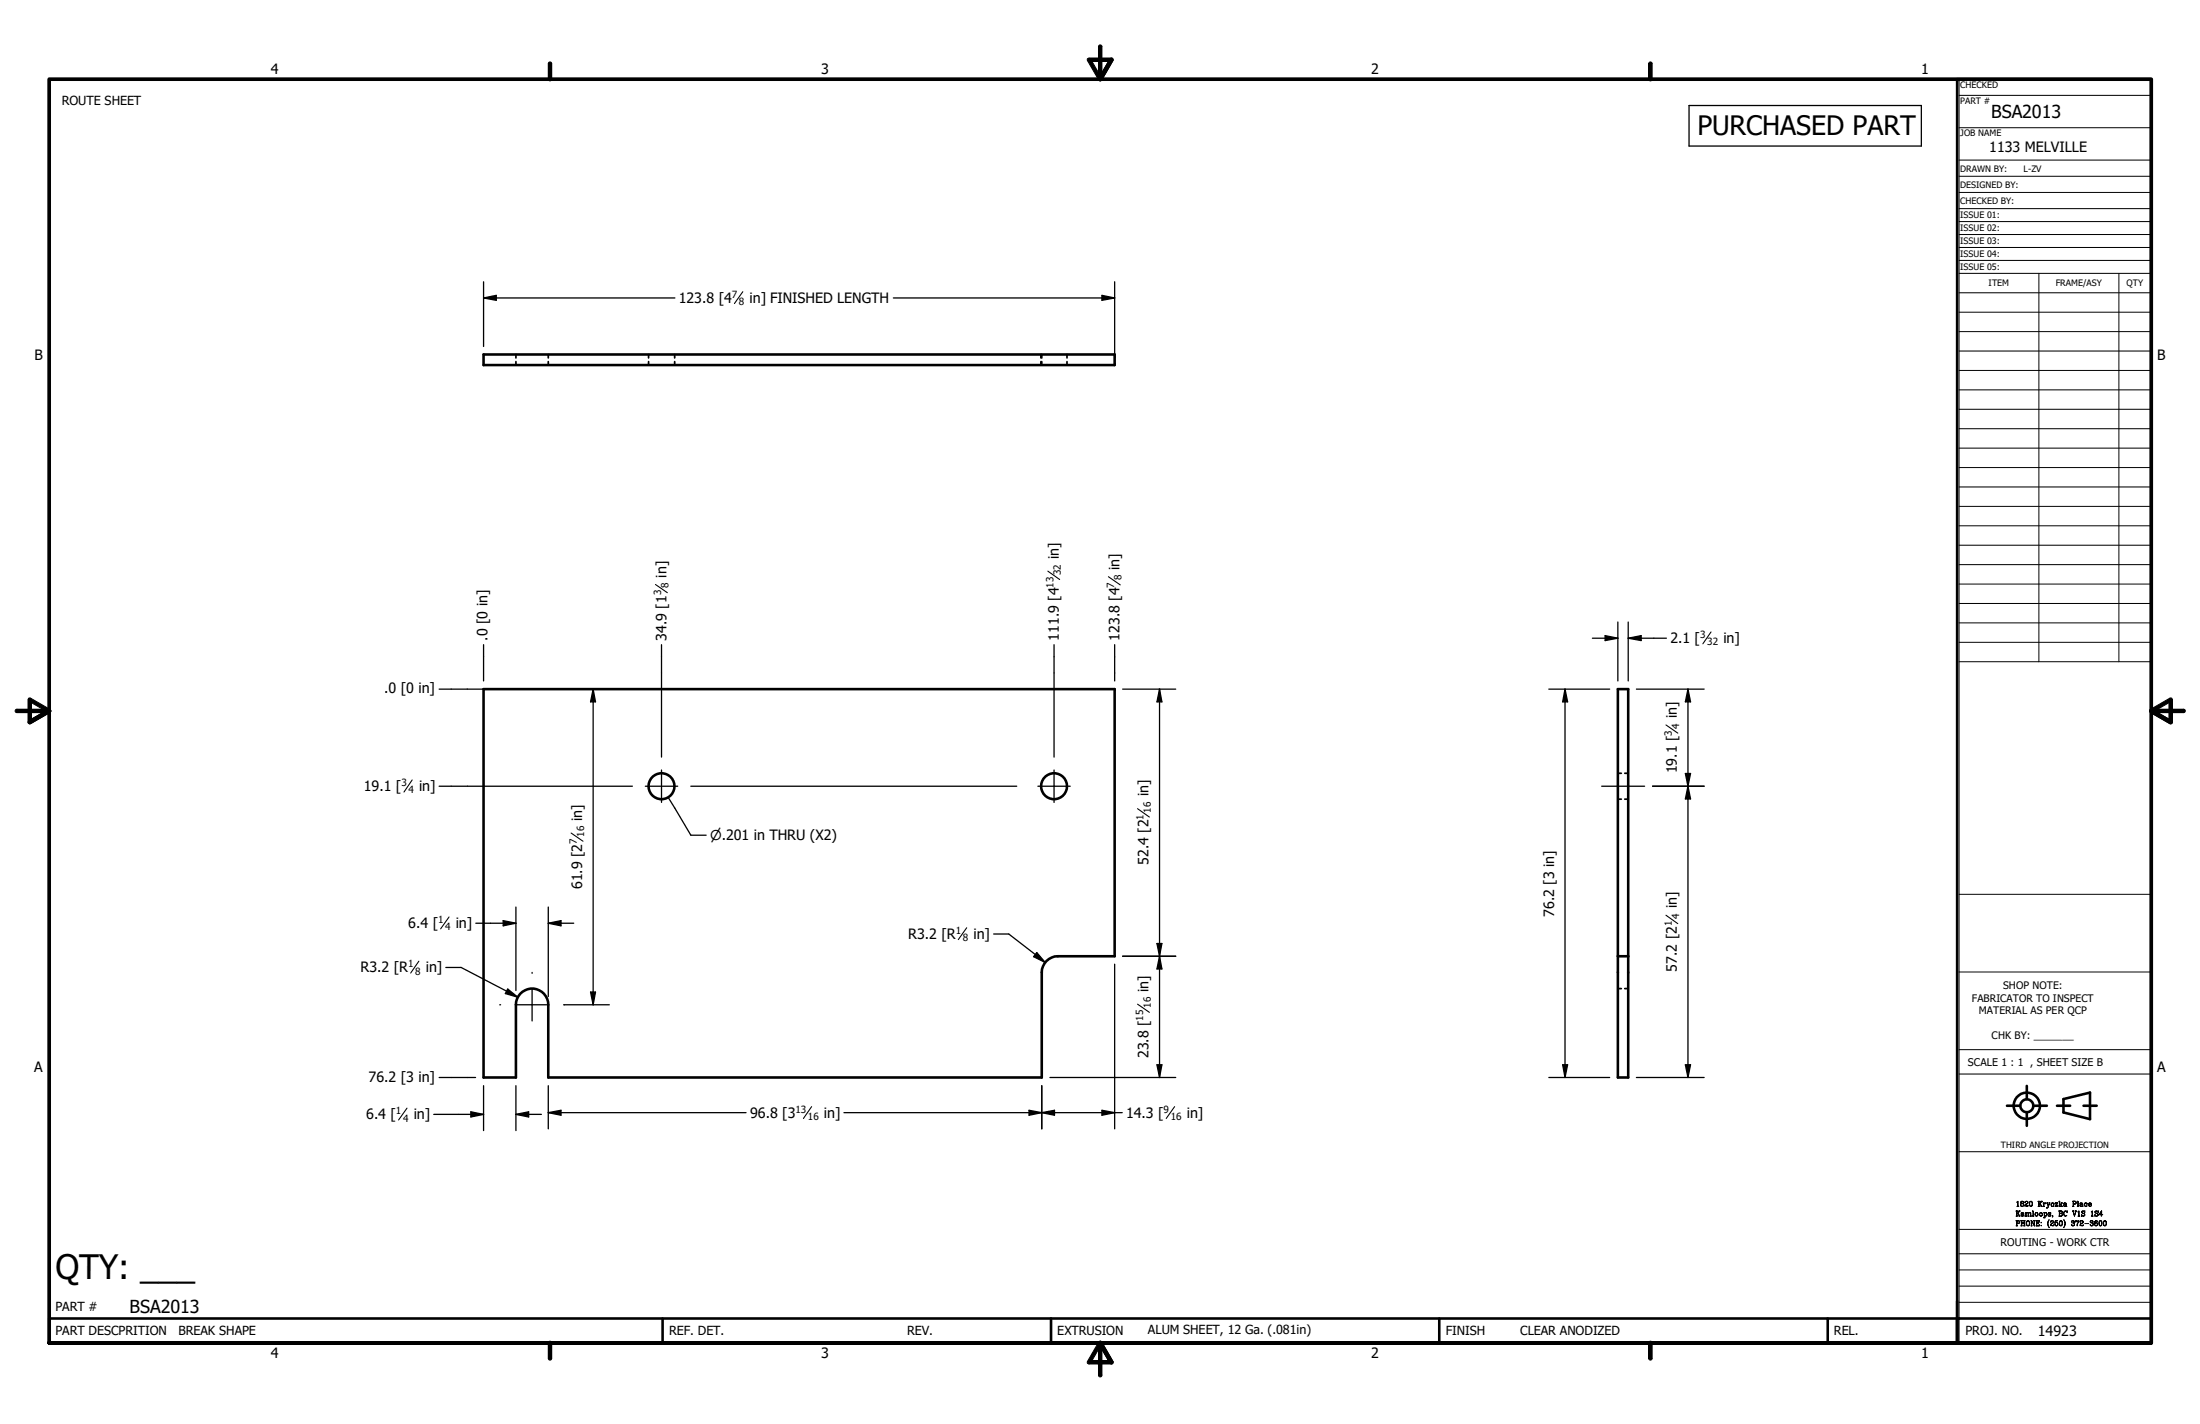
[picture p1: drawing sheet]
<svg xmlns="http://www.w3.org/2000/svg" width="432mm" height="279mm" viewBox="0 0 432 279" stroke-linecap="round" stroke-linejoin="round" font-family="sans-serif">
<g fill="none" stroke="#000" stroke-width=".51">
<path d="M94.9 69.6h123.9v2h-123.9zM94.9 135.2h123.9v52.4h-11.2a3.2 3.2 0 0 0-3.1 3.2v20.6h-96.9v-14.3a3.2 3.2 0 0 0-3.2-3.1 3.2 3.2 0 0 0-3.1 3.1v14.3h-6.4zM317.5 135.2h2.1v76.2h-2.1zM317.5 187.6h2.1M393.9 217h2.6M397.8 213.1v2.5M397.8 218.3v2.6M399.1 217h2.6M403.7 217h2.6M405 215.6l5.2-1.2v5.2l-5.2-1.3zM408.9 217h2.6M130 258.7v4.8"/>
<path d="M206.3 258.7v4.8M282.5 258.7v4.8M358.7 258.7v4.8M422.2 258.7h-412.5v4.8h412.5v-248h-38.1v248"/>
<circle cx="129.8" cy="154.3" r="2.54"/>
<circle cx="206.9" cy="154.3" r="2.54"/>
<circle cx="397.8" cy="217" r="1.27"/>
<circle cx="397.8" cy="216.9" r="2.58"/>
</g>
<g fill="none" stroke="#000" stroke-width=".34">
<path d="M101.3 69.6v.6M101.3 71v.6M107.6 69.6v.6M107.6 71v.6M127.3 69.6v.6M127.3 71v.6M132.4 69.6v.6M132.4 71v.6M204.3 69.6v.6M204.3 71v.6M204.5 69.6v.6M204.5 71v.6"/>
<path d="M209.4 69.6v.6M209.4 71v.6M317.5 151.7h.7M317.5 156.8h.7M318.9 151.7h.7M318.9 156.8h.7M317.5 194h.7M318.9 194h.7"/>
</g>
<path d="M9.7 263.5v-248h412.5v248h-412.5h412.5" fill="none" stroke="#000" stroke-width=".72"/>
<g fill="#000">
<path d="M94.9 58.5l2.5-.5zM94.9 58.5l2.5-.5v.9zM216.3 58.9l2.5-.4zM216.3 58l2.5 .5-2.5 .4zM116.4 135.2l.5 2.5zM116.4 135.2l.5 2.5h-1zM227.6 135.2l.4 2.5zM227.6 135.2l.4 2.5h-.9zM307.2 135.2l.5 2.5zM307.2 135.2l.5 2.5h-1zM315 125.7l2.5-.5zM315 124.7l2.5 .5-2.5 .5z"/>
<path d="M319.6 125.2l2.5-.5zM319.6 125.2l2.5-.5v1zM331.3 135.2l.5 2.5zM331.3 135.2l.5 2.5h-1zM330.8 151.8l.5 2.5zM330.8 151.8h1l-.5 2.5zM331.3 154.3l.5 2.5zM331.3 154.3l.5 2.5h-1zM98.8 181.7l2.5-.6zM98.8 180.6l2.5 .5-2.5 .6zM99.2 194.9l2.4 .8zM99.7 194.1l1.9 1.6-2.4-.8z"/>
<path d="M107.6 181.1l2.5-.5zM107.6 181.1l2.5-.5v1.1zM115.9 194.6l.5 2.5zM115.9 194.6h1l-.5 2.5zM202.9 187.7l2.2 1.1zM203.5 186.9l1.6 1.9-2.2-1.1zM227.1 185.1l.5 2.5zM227.1 185.1h.9l-.4 2.5zM227.6 187.6l.4 2.5zM227.6 187.6l.4 2.5h-.9zM92.4 219.2l2.5-.5zM92.4 218.1l2.5 .6-2.5 .5z"/>
<path d="M101.3 218.7l2.5-.6zM101.3 218.7l2.5-.6v1.1zM107.6 218.3l2.5-.5zM107.6 218.3l2.5-.5v1zM202 218.8l2.5-.5zM202 217.8l2.5 .5-2.5 .5zM204.5 218.3l2.5-.5zM204.5 218.3l2.5-.5v1zM216.3 218.8l2.5-.5zM216.3 217.8l2.5 .5-2.5 .5zM227.1 208.9l.5 2.5zM227.1 208.9h.9l-.4 2.5z"/>
<path d="M306.7 208.9l.5 2.5zM306.7 208.9h1l-.5 2.5zM330.8 208.9l.5 2.5zM330.8 208.9h1l-.5 2.5zM409.2 240.1h.8z"/>
<path d="M107.6 15.5h.7a.34 .34 0 0 1-.4 .4 .34 .34 0 0 1-.3-.4z" fill-rule="evenodd"/>
<path d="M107.7 12.3a.34 .34 0 0 1 .3-.1 .34 .34 0 0 1 .3 .3h-.7z" fill-rule="evenodd"/>
<path d="M107.6 12.5h.7v3h-.7z" fill-rule="evenodd"/>
<path d="M213.4 11.5l.3-.1v.3l-.3 .2z" fill-rule="evenodd"/>
<path d="M213.7 11.4h4.4v.7h-4.4z" fill-rule="evenodd"/>
<path d="M215.6 9.1h.7v6.4h-.7z" fill-rule="evenodd"/>
<path d="M213.4 11.9l.6-.3 2.2 3.8-.6 .3z" fill-rule="evenodd"/>
<path d="M217.8 11.6l.6 .3-2.2 3.8-.6-.3z" fill-rule="evenodd"/>
<path d="M215.6 9a.34 .34 0 0 1 .4-.2 .34 .34 0 0 1 .3 .3h-.7z" fill-rule="evenodd"/>
<path d="M215.6 15.7l.7-.2a.35 .35 0 0 1-.3 .3 .35 .35 0 0 1-.4-.1z" fill-rule="evenodd"/>
<path d="M215.6 15.4l.6 .3a.34 .34 0 0 1-.4 .1 .34 .34 0 0 1-.2-.4z" fill-rule="evenodd"/>
<path d="M218.1 11.4l.3 .1v.4l-.3-.2z" fill-rule="evenodd"/>
<path d="M217.8 11.6a.34 .34 0 0 1 .5-.2 .34 .34 0 0 1 .1 .5z" fill-rule="evenodd"/>
<path d="M217.8 11.6l.6 .3-2.2 3.8-.6-.3z" fill-rule="evenodd"/>
<path d="M323.6 15.5h.7a.34 .34 0 0 1-.4 .4 .34 .34 0 0 1-.3-.4z" fill-rule="evenodd"/>
<path d="M323.8 12.2a.34 .34 0 0 1 .5 .3h-.7z" fill-rule="evenodd"/>
<path d="M323.6 12.5h.7v3h-.7z" fill-rule="evenodd"/>
<path d="M3 139.3l.3-.2v.7a.34 .34 0 0 1-.3-.5z" fill-rule="evenodd"/>
<path d="M3.3 139.1h6.4v.7h-6.4z" fill-rule="evenodd"/>
<path d="M5.5 137.3h.7v4.4h-.7z" fill-rule="evenodd"/>
<path d="M5.6 137h.4l-.2 .3h-.3z" fill-rule="evenodd"/>
<path d="M6 137l3.8 2.2-.3 .6-3.8-2.2z" fill-rule="evenodd"/>
<path d="M9.8 139.2a.34 .34 0 0 1 .2 .4 .34 .34 0 0 1-.3 .2z" fill-rule="evenodd"/>
<path d="M9.5 139.2a.34 .34 0 0 1 .4 .1 .34 .34 0 0 1-.1 .5z" fill-rule="evenodd"/>
<path d="M5.7 141.4l3.8-2.2 .3 .6-3.8 2.2z" fill-rule="evenodd"/>
<path d="M422.1 139.2l3.8-2.2 .3 .6-3.8 2.2z" fill-rule="evenodd"/>
<path d="M422 139.3l.1-.1 .1 .3v.3a.34 .34 0 0 1-.2-.5z" fill-rule="evenodd"/>
<path d="M422 139.2h.4l-.3 .6-.2-.2z" fill-rule="evenodd"/>
<path d="M422.4 139.2l3.8 2.2-.3 .6-3.8-2.2z" fill-rule="evenodd"/>
<path d="M425.7 137.3h.7v4.4h-.7z" fill-rule="evenodd"/>
<path d="M425.9 137h.4l.1 .3h-.4z" fill-rule="evenodd"/>
<path d="M428.6 139.1a.34 .34 0 0 1 .3 .4 .34 .34 0 0 1-.3 .3z" fill-rule="evenodd"/>
<path d="M422.2 139.1h6.4v.7h-6.4z" fill-rule="evenodd"/>
<path d="M5.7 141.4l3.8-2.2 .3 .6-3.8 2.2z" fill-rule="evenodd"/>
<path d="M5.5 141.7h.3l.2 .3-.4-.1z" fill-rule="evenodd"/>
<path d="M5.5 141.5l.2-.1 .3 .6a.34 .34 0 0 1-.4-.1 .34 .34 0 0 1-.1-.4z" fill-rule="evenodd"/>
<path d="M422.4 139.2l3.8 2.2-.3 .6-3.8-2.2z" fill-rule="evenodd"/>
<path d="M426 141.7l.4 .1-.3 .2h-.2z" fill-rule="evenodd"/>
<path d="M426.2 141.4a.34 .34 0 0 1 .1 .5 .34 .34 0 0 1-.4 .1z" fill-rule="evenodd"/>
<path d="M395.8 239.5h.4h-.3v.5h.3h-.3v.5h.1h-.3h.1z" fill-rule="evenodd"/>
<path d="M395.7 237.6h.3h-.1v1h.1h-.3h.1v-1z" fill-rule="evenodd"/>
<path d="M395.9 235.9l.2-.2z" fill-rule="evenodd"/>
<path d="M396.1 235.7v1h.1h-.3h.1z" fill-rule="evenodd"/>
<path d="M396 238l.5 .6h-.3h.2z" fill-rule="evenodd"/>
<path d="M395.7 239.5l.6 .1 .1 .3-.5 .1h.4l.1-.3-.2-.2z" fill-rule="evenodd"/>
<path d="M396.2 237.6h.3l-.6 .6 .5-.6z" fill-rule="evenodd"/>
<path d="M396.7 236.2l.3-.1-.3 .1 .1 .5-.2-.2z" fill-rule="evenodd"/>
<path d="M396.6 239.5h.3l-.1 .5h.5h-.5l.1 .5h-.3h.1v-1z" fill-rule="evenodd"/>
<path d="M396.7 235.8l.3-.1-.3 .1 .1 .3-.2-.1z" fill-rule="evenodd"/>
<path d="M397 235.7l.2 .1-.2 .3 .2 .1v.3l-.4 .2 .3-.2v-.3l-.3-.1h.2z" fill-rule="evenodd"/>
<path d="M396.7 238l.3-.1-.3 .2z" fill-rule="evenodd"/>
<path d="M397 237.9l.2 .2-.5 .2 .1 .3-.1-.2 .4-.3z" fill-rule="evenodd"/>
<path d="M397.1 238.5l.2 .1z" fill-rule="evenodd"/>
<path d="M397.1 238.2l.1 .3-.4 .1 .3-.1z" fill-rule="evenodd"/>
<path d="M397.2 239.5h.3v1h-.3h.1v-.5h-.5h.5v-.5z" fill-rule="evenodd"/>
<path d="M397.5 235.9v.1z" fill-rule="evenodd"/>
<path d="M397.5 236.6h.1z" fill-rule="evenodd"/>
<path d="M397.6 236.6h.4l-.2 .1z" fill-rule="evenodd"/>
<path d="M397.5 237.9h.2v.7h.1h-.3z" fill-rule="evenodd"/>
<path d="M397.5 235.8l.3-.1-.2 .1-.1 .2z" fill-rule="evenodd"/>
<path d="M397.8 235.7l.3 .2-.1 .2-.3 .2-.3 .4 .1-.3a.41 .41 0 0 0 .4-.2 .41 .41 0 0 0-.1-.5z" fill-rule="evenodd"/>
<path d="M397.7 238l.3-.1-.3 .2z" fill-rule="evenodd"/>
<path d="M398 237.9l.1 .2z" fill-rule="evenodd"/>
<path d="M397.8 236.6l.3-.1-.1 .1z" fill-rule="evenodd"/>
<path d="M397.8 239.6l.3-.1a.58 .58 0 0 0-.1 1l-.3-.2z" fill-rule="evenodd"/>
<path d="M398.1 239.5a.55 .55 0 0 1 .3 .6 .55 .55 0 0 1-.4 .4 .6 .6 0 0 0 .1-1z" fill-rule="evenodd"/>
<path d="M398.1 238.1l.3-.2-.3 .2v.5h.2h-.3z" fill-rule="evenodd"/>
<path d="M398.4 237.9l.2 .2v.5h.1h-.3z" fill-rule="evenodd"/>
<path d="M398.4 235.8l.3-.1a.63 .63 0 0 0-.1 1l-.3-.4z" fill-rule="evenodd"/>
<path d="M398.7 235.7a.58 .58 0 0 1-.1 1 .58 .58 0 0 0 .1-1z" fill-rule="evenodd"/>
<path d="M398.7 239.5v1h.2h-.3h.1z" fill-rule="evenodd"/>
<path d="M398.6 239.5h.2l.5 1-.6-1z" fill-rule="evenodd"/>
<path d="M398.9 237.6h.2v1h.1h-.3h.1v-1z" fill-rule="evenodd"/>
<path d="M399.2 239.5h.1v1v-1h.1z" fill-rule="evenodd"/>
<path d="M399.7 239.5h.5h-.4v.5h.2h-.2v.5z" fill-rule="evenodd"/>
<path d="M399.5 238l.3-.1a.38 .38 0 0 0-.3 .3 .38 .38 0 0 0 .2 .4l-.3-.3z" fill-rule="evenodd"/>
<path d="M399.8 237.9a.34 .34 0 0 1 .2 .4 .34 .34 0 0 1-.3 .3 .35 .35 0 0 0 .3-.3 .35 .35 0 0 0-.2-.4z" fill-rule="evenodd"/>
<path d="M399.8 240h.2v-.2v.4v-.2z" fill-rule="evenodd"/>
<path d="M400 235.7h.3v1h-.3h.1v-1z" fill-rule="evenodd"/>
<path d="M399.6 239.5h.7v.3l-.1-.3z" fill-rule="evenodd"/>
<path d="M400.3 236.1l.6 .6h-.3h.1z" fill-rule="evenodd"/>
<path d="M400.4 238l.2-.1a.35 .35 0 0 0-.3 .3 .35 .35 0 0 0 .3 .4l-.3-.3z" fill-rule="evenodd"/>
<path d="M400.6 238a.34 .34 0 0 1 .3 .3 .34 .34 0 0 1-.4 .3 .35 .35 0 0 0 .3-.3 .35 .35 0 0 0-.2-.3z" fill-rule="evenodd"/>
<path d="M400.6 239.9h.1z" fill-rule="evenodd"/>
<path d="M400.6 235.7h.3l-.7 .6 .5-.6z" fill-rule="evenodd"/>
<path d="M401 236h.2v.7h.1h-.3h.1v-.6z" fill-rule="evenodd"/>
<path d="M401.3 238.5l.1 .1z" fill-rule="evenodd"/>
<path d="M401.1 237.9h.2v1h.1h-.3h.1v-.9z" fill-rule="evenodd"/>
<path d="M401.3 236.1l.2-.1-.3 .3z" fill-rule="evenodd"/>
<path d="M401.5 236v.2z" fill-rule="evenodd"/>
<path d="M401.3 238l.2-.1z" fill-rule="evenodd"/>
<path d="M401.5 237.9a.34 .34 0 0 1 .3 .4 .34 .34 0 0 1-.4 .3 .35 .35 0 0 0 .4-.3 .35 .35 0 0 0-.3-.4z" fill-rule="evenodd"/>
<path d="M401.7 236.9v.1z" fill-rule="evenodd"/>
<path d="M401.7 236h.3l-.2 .1 .2 .6z" fill-rule="evenodd"/>
<path d="M402 238.4v.2z" fill-rule="evenodd"/>
<path d="M402.1 238.5l.1 .1z" fill-rule="evenodd"/>
<path d="M402.1 239.4l.1-.1a1.26 1.26 0 0 0 0 1.5 1.14 1.14 0 0 1-.1-1.4z" fill-rule="evenodd"/>
<path d="M402.1 238l.2-.1-.3 .2 .5 .2-.1 .3h-.2l.3-.2-.5-.3z" fill-rule="evenodd"/>
<path d="M402.3 237.9l.2 .1z" fill-rule="evenodd"/>
<path d="M402.1 236l.3 .1-.4 .8-.3 .1 .3-.1 .3-.8z" fill-rule="evenodd"/>
<path d="M402.5 237.9v.3z" fill-rule="evenodd"/>
<path d="M402.5 239.7v.1z" fill-rule="evenodd"/>
<path d="M402.8 238.5h.1l-.1 .3z" fill-rule="evenodd"/>
<path d="M402.5 239.6v.2v-.2l.3-.1z" fill-rule="evenodd"/>
<path d="M402.8 239.5l.3 .1v.2l-.4 .3-.2 .4v-.3l.5-.3v-.2z" fill-rule="evenodd"/>
<path d="M402.7 236.1l.2-.1a.4 .4 0 0 0-.3 .3 .4 .4 0 0 0 .2 .4l-.3-.3z" fill-rule="evenodd"/>
<path d="M402.9 236l.2 .2v.1z" fill-rule="evenodd"/>
<path d="M402.8 236.7l.3-.1z" fill-rule="evenodd"/>
<path d="M403.4 239.9l.3-.1z" fill-rule="evenodd"/>
<path d="M403.7 239.8a.34 .34 0 0 1 .3 .4 .34 .34 0 0 1-.4 .3 .36 .36 0 0 0 .3-.3 .36 .36 0 0 0-.2-.4z" fill-rule="evenodd"/>
<path d="M403.4 239.5h.5l-.5 .1-.1 .4z" fill-rule="evenodd"/>
<path d="M403.4 236.7h.4l.1-.3v.3z" fill-rule="evenodd"/>
<path d="M403.4 236h.5l-.5 .1v.2z" fill-rule="evenodd"/>
<path d="M403.8 236.1l-.4 .6z" fill-rule="evenodd"/>
<path d="M404.2 237.6h.4h-.4v.5h.4h-.4v.5z" fill-rule="evenodd"/>
<path d="M404.1 235.7h.2v1h.1h-.3h.1v-1z" fill-rule="evenodd"/>
<path d="M404.5 236.3l.3 .4h-.2z" fill-rule="evenodd"/>
<path d="M404.3 239.6l.2-.1a.63 .63 0 0 0 0 1l-.3-.4z" fill-rule="evenodd"/>
<path d="M404.5 239.5a.58 .58 0 0 1 0 1 .58 .58 0 0 0 0-1z" fill-rule="evenodd"/>
<path d="M404.1 237.6l.6 .1 .1 .2-.2 .2h-.4l.5-.1v-.2l-.1-.2z" fill-rule="evenodd"/>
<path d="M404.1 238.6l.6-.1v-.2l-.1-.2 .1 .1 .1 .2-.2 .2z" fill-rule="evenodd"/>
<path d="M404.6 236l.2 .1-.5 .4z" fill-rule="evenodd"/>
<path d="M405 239.3a1.12 1.12 0 0 1 0 1.5 1.26 1.26 0 0 0 0-1.5z" fill-rule="evenodd"/>
<path d="M405.1 236.1l.3-.1-.3 .2z" fill-rule="evenodd"/>
<path d="M405.4 236l.2 .2-.5 .2 .1 .3-.2-.2 .5-.3z" fill-rule="evenodd"/>
<path d="M405.1 237.7l.3-.1a.57 .57 0 0 0-.3 .5 .57 .57 0 0 0 .2 .5l-.3-.4z" fill-rule="evenodd"/>
<path d="M405.4 237.6l.2 .1z" fill-rule="evenodd"/>
<path d="M405.5 236.6l.2 .1z" fill-rule="evenodd"/>
<path d="M405.5 236.3l.1 .3-.4 .1 .3-.1z" fill-rule="evenodd"/>
<path d="M405.3 238.6l.4-.2z" fill-rule="evenodd"/>
<path d="M405.7 237.5v.5z" fill-rule="evenodd"/>
<path d="M406.6 239.7v.1z" fill-rule="evenodd"/>
<path d="M406.9 235.7h.4h-.3v.5h.3h-.3v.5h.1h-.3h.1z" fill-rule="evenodd"/>
<path d="M406.7 239.6l-.1 .2 .1-.2 .3-.1z" fill-rule="evenodd"/>
<path d="M407 239.5l.1 .1-.1 .3a.31 .31 0 0 1 .2 .4 .31 .31 0 0 1-.4 .2l.3-.2v-.3l-.3-.1 .3-.1z" fill-rule="evenodd"/>
<path d="M406.8 237.6h.2h-.1l.3 1z" fill-rule="evenodd"/>
<path d="M406.8 235.7l.6 .1 .1 .3-.5 .1h.4l.1-.3-.2-.2z" fill-rule="evenodd"/>
<path d="M407.4 239.5v.3z" fill-rule="evenodd"/>
<path d="M407.3 237.6h.2l-.3 1 .3-1z" fill-rule="evenodd"/>
<path d="M407.5 239.6l.1-.1z" fill-rule="evenodd"/>
<path d="M407.6 239.5l.2 .1z" fill-rule="evenodd"/>
<path d="M407.7 235.7h.2v1h.1h-.3h.1v-1z" fill-rule="evenodd"/>
<path d="M407.8 239.6l.2-.1z" fill-rule="evenodd"/>
<path d="M408 239.5l-.3 1z" fill-rule="evenodd"/>
<path d="M407.8 237.8l.3-.2z" fill-rule="evenodd"/>
<path d="M408.1 237.6v1h.1h-.4h.2z" fill-rule="evenodd"/>
<path d="M408.3 239.7v.1z" fill-rule="evenodd"/>
<path d="M408.3 236.1l.3-.1-.3 .2z" fill-rule="evenodd"/>
<path d="M408.6 236l.2 .2-.5 .2 .1 .3-.2-.2 .5-.3z" fill-rule="evenodd"/>
<path d="M408.6 238.3v.4z" fill-rule="evenodd"/>
<path d="M408.6 238.5l.2 .1z" fill-rule="evenodd"/>
<path d="M408.3 239.6v.2v-.2l.3-.1z" fill-rule="evenodd"/>
<path d="M408.6 239.5l.3 .1v.2a.79 .79 0 0 0-.6 .7v-.3l.5-.3v-.2z" fill-rule="evenodd"/>
<path d="M408.7 236.6l.2 .1z" fill-rule="evenodd"/>
<path d="M408.7 236.3l.1 .3-.4 .1 .3-.1z" fill-rule="evenodd"/>
<path d="M408.6 237.7l.3-.1-.3 .2 .6 .4-.1 .3-.3 .1 .3-.1 .1-.2-.6-.3z" fill-rule="evenodd"/>
<path d="M408.9 237.6l.2 .1z" fill-rule="evenodd"/>
<path d="M409.2 237.5v.5z" fill-rule="evenodd"/>
<path d="M409.2 236.1l.3-.1a.38 .38 0 0 0-.4 .3 .38 .38 0 0 0 .3 .4l-.3-.3z" fill-rule="evenodd"/>
<path d="M409.5 236l.1 .3z" fill-rule="evenodd"/>
<path d="M409.5 236.2l.1 .1z" fill-rule="evenodd"/>
<path d="M409.4 236.7l.3-.1z" fill-rule="evenodd"/>
<path d="M410 236.1l.3-.1-.4 .3z" fill-rule="evenodd"/>
<path d="M409.9 236.3h.5l-.1-.3 .2 .2v.1h-.5l.2 .4z" fill-rule="evenodd"/>
<path d="M410.3 239.7v.1z" fill-rule="evenodd"/>
<path d="M410.2 236.7l.3-.1z" fill-rule="evenodd"/>
<path d="M410.3 239.6v.2v-.2l.3-.1z" fill-rule="evenodd"/>
<path d="M410.6 239.5l.2 .1-.1 .3a.29 .29 0 0 1 .1 .4 .29 .29 0 0 1-.3 .2l.3-.2v-.3l-.3-.1 .3-.1z" fill-rule="evenodd"/>
<path d="M410.5 237.8l.2-.2z" fill-rule="evenodd"/>
<path d="M410.7 237.6v1h.1h-.3h.1z" fill-rule="evenodd"/>
<path d="M411.2 238.3v.4z" fill-rule="evenodd"/>
<path d="M411.2 238.5l.2 .1z" fill-rule="evenodd"/>
<path d="M411.3 239.9l-.2 .3 .3-.3z" fill-rule="evenodd"/>
<path d="M411.4 239.9a.32 .32 0 0 1 .3 .3 .32 .32 0 0 1-.3 .3 .33 .33 0 0 0 .3-.3 .33 .33 0 0 0-.3-.3z" fill-rule="evenodd"/>
<path d="M411.3 237.7l-.1 .1 .6 .5v.2l-.2 .1h-.2l.3-.1 .1-.2-.6-.3v-.3l.3-.1z" fill-rule="evenodd"/>
<path d="M411.5 237.6l.2 .1z" fill-rule="evenodd"/>
<path d="M411.2 239.6l.3-.1a.6 .6 0 0 0-.1 1l-.3-.3z" fill-rule="evenodd"/>
<path d="M411.5 239.5l.2 .1-.1 .2z" fill-rule="evenodd"/>
<path d="M411.8 237.5v.5z" fill-rule="evenodd"/>
<path d="M412.1 239.6l.2-.1a.62 .62 0 0 0-.1 1l-.2-.2z" fill-rule="evenodd"/>
<path d="M412.3 239.5a.55 .55 0 0 1 .3 .6 .55 .55 0 0 1-.4 .4 .58 .58 0 0 0 .1-1z" fill-rule="evenodd"/>
<path d="M412.5 237.6l-.5 .7h.7h-.2l-.1 .3v-.3h-.4z" fill-rule="evenodd"/>
<path d="M412.5 237.6v.7h-.5h.4z" fill-rule="evenodd"/>
<path d="M413 239.6l.2-.1a.63 .63 0 0 0-.1 1l-.3-.4z" fill-rule="evenodd"/>
<path d="M413.2 239.5a.58 .58 0 0 1-.1 1 .58 .58 0 0 0 .1-1z" fill-rule="evenodd"/>
<path d="M399.6 240.5h.6l.1-.3v.3z" fill-rule="evenodd"/>
<path d="M400.6 240.5h.1z" fill-rule="evenodd"/>
<path d="M402.6 240.4l.5 .1h-.3z" fill-rule="evenodd"/>
<path d="M402.8 240.5l.3-.2v.2z" fill-rule="evenodd"/>
<path d="M403.3 240.3l.1-.1 .2 .3z" fill-rule="evenodd"/>
<path d="M403.4 240.2v.1z" fill-rule="evenodd"/>
<path d="M406.6 240.2l.2 .3z" fill-rule="evenodd"/>
<path d="M406.6 240.2v.1z" fill-rule="evenodd"/>
<path d="M408.4 240.4l.5 .1h-.3z" fill-rule="evenodd"/>
<path d="M408.6 240.5l.3-.2v.2z" fill-rule="evenodd"/>
<path d="M410.3 240.2l.2 .3z" fill-rule="evenodd"/>
<path d="M410.3 240.2v.1z" fill-rule="evenodd"/>
<path d="M107.6 263.5h.7v3h-.7z" fill-rule="evenodd"/>
<path d="M107.7 263.3a.34 .34 0 0 1 .3-.1 .34 .34 0 0 1 .3 .3h-.7z" fill-rule="evenodd"/>
<path d="M107.6 266.5h.7a.34 .34 0 0 1-.4 .4 .34 .34 0 0 1-.3-.4z" fill-rule="evenodd"/>
<path d="M213.4 267.1l.3 .2v.3l-.3-.1z" fill-rule="evenodd"/>
<path d="M213.7 267h4.4v.6h-4.4z" fill-rule="evenodd"/>
<path d="M215.6 269.8h.7a.34 .34 0 0 1-.4 .4 .34 .34 0 0 1-.3-.4z" fill-rule="evenodd"/>
<path d="M215.6 263.3a.34 .34 0 0 1 .4-.1 .34 .34 0 0 1 .3 .3z" fill-rule="evenodd"/>
<path d="M215.6 263.3l.4-.2 .2 .2-.6 .4z" fill-rule="evenodd"/>
<path d="M215.6 263.3l.6 .4-2.2 3.8-.6-.4z" fill-rule="evenodd"/>
<path d="M215.6 263.7l.6-.4 2.2 3.8-.6 .4z" fill-rule="evenodd"/>
<path d="M215.6 263.5h.7v6.3h-.7z" fill-rule="evenodd"/>
<path d="M215.6 263.7l.6-.4 2.2 3.8-.6 .4z" fill-rule="evenodd"/>
<path d="M218.1 267.3l.3-.2 .1 .2-.3 .3z" fill-rule="evenodd"/>
<path d="M217.8 267.5l.6-.4a.34 .34 0 0 1-.1 .5 .34 .34 0 0 1-.5-.1z" fill-rule="evenodd"/>
<path d="M323.6 263.5h.7v3h-.7z" fill-rule="evenodd"/>
<path d="M323.6 263.3a.34 .34 0 0 1 .4-.1 .34 .34 0 0 1 .3 .3h-.7z" fill-rule="evenodd"/>
<path d="M323.6 266.5h.7a.34 .34 0 0 1-.4 .4 .34 .34 0 0 1-.3-.4z" fill-rule="evenodd"/>
</g>
<g fill="none" stroke="#000" stroke-width=".2">
<path d="M107.6 12.5h.7v3h-.7zM107.6 15.5a.34 .34 0 0 0 .3 .4 .34 .34 0 0 0 .4-.4M107.6 12.5a.34 .34 0 0 1 .3-.4 .34 .34 0 0 1 .4 .4M213.4 11.9l.6-.3 2.2 3.8-.6 .3zM213.7 11.4h4.4v.7h-4.4zM213.7 11.4l-.3 .1v.4M215.6 9.1h.7v6.4h-.7zM215.6 9.1a.34 .34 0 0 1 .3-.3 .34 .34 0 0 1 .4 .3M215.6 15.4a.34 .34 0 0 0 .2 .4 .34 .34 0 0 0 .4-.1M216.3 15.5a.35 .35 0 0 1-.3 .3 .35 .35 0 0 1-.4-.1M217.8 11.6l.6 .3-2.2 3.8-.6-.3zM218.1 11.4l.3 .1v.4a.34 .34 0 0 0-.1-.5 .34 .34 0 0 0-.5 .2"/>
<path d="M323.6 12.5h.7v3h-.7zM323.6 15.5a.34 .34 0 0 0 .3 .4 .34 .34 0 0 0 .4-.4M323.6 12.5a.34 .34 0 0 1 .3-.4 .34 .34 0 0 1 .4 .4M384.5 18.7h37.7M384.5 15.5v248M384.5 37.8h37.7M384.5 34.6h37.7M384.5 31.4h37.7M384.5 25.1h37.7M384.5 57.4h37.7M384.5 53.6h37.7M384.5 51.1h37.7"/>
<path d="M384.5 48.6h37.7M384.5 46h37.7M384.5 43.5h37.7M384.5 40.9h37.7M400.2 53.6v76.2M415.9 53.6v76.2M384.5 76.5h37.7M384.5 72.7h37.7M384.5 68.9h37.7M384.5 65.1h37.7M384.5 61.3h37.7M384.5 99.4h37.7"/>
<path d="M384.5 95.5h37.7M384.5 91.7h37.7M384.5 87.9h37.7M384.5 84.1h37.7M384.5 80.3h37.7M384.5 118.4h37.7M384.5 114.6h37.7M384.5 110.8h37.7M384.5 107h37.7M384.5 103.2h37.7M3.3 139.1h6.4v.7h-6.4zM3.3 139.1a.34 .34 0 0 0-.3 .4 .34 .34 0 0 0 .3 .3"/>
<path d="M5.5 137.3h.7v4.4h-.7zM6 137l3.8 2.2-.3 .6-3.8-2.2zM6 137h-.4l-.1 .3M9.5 139.2a.34 .34 0 0 1 .4 .1 .34 .34 0 0 1-.1 .5M9.8 139.2a.34 .34 0 0 1 .2 .4 .34 .34 0 0 1-.3 .2M384.5 129.8h37.7M384.5 126h37.7M384.5 122.2h37.7M422.1 139.2l3.8-2.2 .3 .6-3.8 2.2zM422.1 139.2a.34 .34 0 0 0-.2 .4 .34 .34 0 0 0 .3 .2M422.2 139.1h6.4v.7h-6.4zM422.4 139.2l3.8 2.2-.3 .6-3.8-2.2z"/>
<path d="M422.4 139.2a.34 .34 0 0 0-.5 .1 .34 .34 0 0 0 .2 .5M425.7 137.3h.7v4.4h-.7zM425.9 137h.4l.1 .3M428.6 139.1a.34 .34 0 0 1 .3 .4 .34 .34 0 0 1-.3 .3M5.7 141.4l3.8-2.2 .3 .6-3.8 2.2zM5.7 141.4a.34 .34 0 0 0-.2 .5 .34 .34 0 0 0 .5 .1l-.4-.1-.1-.2M426.2 141.4a.34 .34 0 0 1 .1 .5 .34 .34 0 0 1-.4 .1l.4-.1 .1-.2M384.5 175.5h37.7M384.5 190.7h37.7M384.5 206h37.7M384.5 210.7h37.7M384.5 226h37.7"/>
<path d="M395.7 237.6h.3h-.1v1h.1h-.3h.1v-1zM395.7 239.5l.6 .1 .1 .3-.5 .1h.4l.1-.3-.2-.2zM395.8 239.5h.4h-.3v.5h.3h-.3v.5h.1h-.3h.1zM395.9 235.9l.2-.2zM396 238l.5 .6h-.3h.2zM396.1 235.7v1h.1h-.3h.1zM396.2 237.6h.3l-.6 .6 .5-.6zM396.6 239.5h.3l-.1 .5h.5h-.5l.1 .5h-.3h.1v-1zM396.7 236.2l.3-.1-.3 .1 .1 .5-.2-.2zM396.7 235.8l.3-.1-.3 .1 .1 .3-.2-.1zM396.8 238h.1M396.7 238l.3-.1-.3 .2z"/>
<path d="M397 235.7l.2 .1-.2 .3 .2 .1v.3l-.4 .2 .3-.2v-.3l-.3-.1h.2zM397 237.9l.2 .2-.5 .2 .1 .3-.1-.2 .4-.3zM397.1 238.5l.2 .1zM397.1 238.2l.1 .3-.4 .1 .3-.1zM397.2 239.5h.3v1h-.3h.1v-.5h-.5h.5v-.5zM397.5 236.6h.1zM397.5 235.9v.1zM397.5 235.8l.3-.1-.2 .1-.1 .2zM397.5 237.9h.2v.7h.1h-.3zM397.6 236.6h.4l-.2 .1zM397.7 238l.3-.1-.3 .2zM397.8 239.6l.3-.1a.58 .58 0 0 0-.1 1l-.3-.2z"/>
<path d="M397.8 236.6l.3-.1-.1 .1zM397.8 235.7l.3 .2-.1 .2-.3 .2-.3 .4 .1-.3a.41 .41 0 0 0 .4-.2 .41 .41 0 0 0-.1-.5zM398 237.9l.1 .2zM398.1 238.1l.3-.2-.3 .2v.5h.2h-.3zM398.1 239.5a.55 .55 0 0 1 .3 .6 .55 .55 0 0 1-.4 .4 .6 .6 0 0 0 .1-1zM398.4 235.8l.3-.1a.63 .63 0 0 0-.1 1l-.3-.4zM398.4 237.9l.2 .2v.5h.1h-.3zM398.6 239.5h.2l.5 1-.6-1zM398.7 235.7a.58 .58 0 0 1-.1 1 .58 .58 0 0 0 .1-1zM398.7 239.5v1h.2h-.3h.1zM398.9 237.6h.2v1h.1h-.3h.1v-1zM399.2 239.5h.1v1v-1h.1z"/>
<path d="M399.5 238l.3-.1a.38 .38 0 0 0-.3 .3 .38 .38 0 0 0 .2 .4l-.3-.3zM399.6 239.5h.7v.3l-.1-.3zM399.7 239.5h.5h-.4v.5h.2h-.2v.5zM399.8 237.9a.34 .34 0 0 1 .2 .4 .34 .34 0 0 1-.3 .3 .35 .35 0 0 0 .3-.3 .35 .35 0 0 0-.2-.4zM399.8 240h.2v-.2v.4v-.2zM400 235.7h.3v1h-.3h.1v-1zM400.3 236.1l.6 .6h-.3h.1zM400.4 238l.2-.1a.35 .35 0 0 0-.3 .3 .35 .35 0 0 0 .3 .4l-.3-.3zM400.6 235.7h.3l-.7 .6 .5-.6zM400.6 239.9h.1zM400.6 238a.34 .34 0 0 1 .3 .3 .34 .34 0 0 1-.4 .3 .35 .35 0 0 0 .3-.3 .35 .35 0 0 0-.2-.3zM401 236h.2v.7h.1h-.3h.1v-.6z"/>
<path d="M401.1 237.9h.2v1h.1h-.3h.1v-.9zM401.3 236.1l.2-.1-.3 .3zM401.3 238.5l.1 .1zM401.3 238l.2-.1zM401.5 236.1h.1M401.5 236v.2zM401.5 237.9a.34 .34 0 0 1 .3 .4 .34 .34 0 0 1-.4 .3 .35 .35 0 0 0 .4-.3 .35 .35 0 0 0-.3-.4zM401.7 236h.3l-.2 .1 .2 .6zM401.7 236.9v.1zM401.7 236.9h.1M402 238.4v.2zM402.1 238.5l.1 .1z"/>
<path d="M402.1 238l.2-.1-.3 .2 .5 .2-.1 .3h-.2l.3-.2-.5-.3zM402.1 236l.3 .1-.4 .8-.3 .1 .3-.1 .3-.8zM402.1 239.4l.1-.1a1.26 1.26 0 0 0 0 1.5 1.14 1.14 0 0 1-.1-1.4zM402.3 237.9l.2 .1zM402.5 237.9v.3zM402.5 239.7v.1zM402.5 239.6v.2v-.2l.3-.1zM402.7 236.1l.2-.1a.4 .4 0 0 0-.3 .3 .4 .4 0 0 0 .2 .4l-.3-.3zM402.8 236.7l.3-.1zM402.8 238.5h.1M402.8 238.5h.1l-.1 .3zM402.8 239.5l.3 .1v.2l-.4 .3-.2 .4v-.3l.5-.3v-.2z"/>
<path d="M402.9 236l.2 .2v.1zM403.1 236.2h.1M403.4 236.7h.4l.1-.3v.3zM403.4 236h.5l-.5 .1v.2zM403.4 239.9l.3-.1zM403.4 239.5h.5l-.5 .1-.1 .4zM403.7 239.8a.34 .34 0 0 1 .3 .4 .34 .34 0 0 1-.4 .3 .36 .36 0 0 0 .3-.3 .36 .36 0 0 0-.2-.4zM403.8 236.1l-.4 .6zM404.1 238.6l.6-.1v-.2l-.1-.2 .1 .1 .1 .2-.2 .2zM404.1 237.6l.6 .1 .1 .2-.2 .2h-.4l.5-.1v-.2l-.1-.2zM404.1 235.7h.2v1h.1h-.3h.1v-1zM404.2 237.6h.4h-.4v.5h.4h-.4v.5z"/>
<path d="M404.3 239.6l.2-.1a.63 .63 0 0 0 0 1l-.3-.4zM404.5 236.3l.3 .4h-.2zM404.5 239.5a.58 .58 0 0 1 0 1 .58 .58 0 0 0 0-1zM404.6 236l.2 .1-.5 .4zM405 239.3a1.12 1.12 0 0 1 0 1.5 1.26 1.26 0 0 0 0-1.5zM405.1 236.1h.1M405.1 236.1l.3-.1-.3 .2zM405.1 237.7l.3-.1a.57 .57 0 0 0-.3 .5 .57 .57 0 0 0 .2 .5l-.3-.4zM405.3 238.6l.4-.2zM405.4 236l.2 .2-.5 .2 .1 .3-.2-.2 .5-.3zM405.4 237.6l.2 .1zM405.5 236.6l.2 .1z"/>
<path d="M405.5 236.3l.1 .3-.4 .1 .3-.1zM405.7 237.5v.5zM406.6 239.7v.1zM406.7 239.6l-.1 .2 .1-.2 .3-.1zM406.8 235.7l.6 .1 .1 .3-.5 .1h.4l.1-.3-.2-.2zM406.8 237.6h.2h-.1l.3 1zM406.9 235.7h.4h-.3v.5h.3h-.3v.5h.1h-.3h.1zM407 239.5l.1 .1-.1 .3a.31 .31 0 0 1 .2 .4 .31 .31 0 0 1-.4 .2l.3-.2v-.3l-.3-.1 .3-.1zM407.3 237.6h.2l-.3 1 .3-1zM407.4 239.5v.3zM407.5 239.6l.1-.1zM407.6 239.5l.2 .1z"/>
<path d="M407.7 235.7h.2v1h.1h-.3h.1v-1zM407.8 237.8l.3-.2zM407.8 239.6l.2-.1zM408 239.5l-.3 1zM408.1 237.6v1h.1h-.4h.2zM408.3 236.1h.1M408.3 236.1l.3-.1-.3 .2zM408.3 239.7v.1zM408.3 239.6v.2v-.2l.3-.1zM408.6 236l.2 .2-.5 .2 .1 .3-.2-.2 .5-.3zM408.6 238.3v.4zM408.6 237.7l.3-.1-.3 .2 .6 .4-.1 .3-.3 .1 .3-.1 .1-.2-.6-.3z"/>
<path d="M408.6 238.5l.2 .1zM408.6 239.5l.3 .1v.2a.79 .79 0 0 0-.6 .7v-.3l.5-.3v-.2zM408.7 236.6l.2 .1zM408.7 236.3l.1 .3-.4 .1 .3-.1zM408.9 237.6l.2 .1zM409.2 236.1l.3-.1a.38 .38 0 0 0-.4 .3 .38 .38 0 0 0 .3 .4l-.3-.3zM409.2 237.5v.5zM409.4 236.7l.3-.1zM409.5 236l.1 .3zM409.5 236.2l.1 .1zM409.9 236.3h.5l-.1-.3 .2 .2v.1h-.5l.2 .4zM410 236.1l.3-.1-.4 .3z"/>
<path d="M410.2 236.7l.3-.1zM410.3 239.7v.1zM410.3 239.6v.2v-.2l.3-.1zM410.5 237.8l.2-.2zM410.6 239.5l.2 .1-.1 .3a.29 .29 0 0 1 .1 .4 .29 .29 0 0 1-.3 .2l.3-.2v-.3l-.3-.1 .3-.1zM410.7 237.6v1h.1h-.3h.1zM411.2 238.3v.4zM411.2 239.6l.3-.1a.6 .6 0 0 0-.1 1l-.3-.3zM411.2 238.5l.2 .1zM411.3 237.7l-.1 .1 .6 .5v.2l-.2 .1h-.2l.3-.1 .1-.2-.6-.3v-.3l.3-.1zM411.3 239.9l-.2 .3 .3-.3zM411.4 239.9a.32 .32 0 0 1 .3 .3 .32 .32 0 0 1-.3 .3 .33 .33 0 0 0 .3-.3 .33 .33 0 0 0-.3-.3z"/>
<path d="M411.5 237.6l.2 .1zM411.5 239.5l.2 .1-.1 .2zM411.6 239.6h.1M411.8 237.5v.5zM412.1 239.6l.2-.1a.62 .62 0 0 0-.1 1l-.2-.2zM412.3 239.5a.55 .55 0 0 1 .3 .6 .55 .55 0 0 1-.4 .4 .58 .58 0 0 0 .1-1zM412.5 237.6l-.5 .7h.7h-.2l-.1 .3v-.3h-.4zM412.5 237.6v.7h-.5h.4zM413 239.6l.2-.1a.63 .63 0 0 0-.1 1l-.3-.4zM413.2 239.5a.58 .58 0 0 1-.1 1 .58 .58 0 0 0 .1-1zM384.5 241.2h37.7M384.5 246h37.7"/>
<path d="M384.5 249.2h37.7M384.5 252.3h37.7M384.5 255.5h37.7M399.6 240.5h.6l.1-.3v.3zM400.6 240.5h.1zM402.6 240.4h.1M402.6 240.4l.5 .1h-.3zM402.8 240.5l.3-.2v.2zM403.3 240.3l.1-.1 .2 .3zM403.4 240.2v.1zM406.6 240.2l.2 .3zM406.6 240.2v.1z"/>
<path d="M408.4 240.4h.1M408.4 240.4l.5 .1h-.3zM408.6 240.5l.3-.2v.2zM409.2 240.1h.8zM410.3 240.2l.2 .3zM410.3 240.2v.1zM107.6 263.5h.7v3h-.7zM107.6 263.5a.34 .34 0 0 1 .3-.4 .34 .34 0 0 1 .4 .4M107.6 266.5a.34 .34 0 0 0 .3 .4 .34 .34 0 0 0 .4-.4M213.4 267.1v.4l.3 .1M213.7 267h4.4v.6h-4.4zM215.6 263.5h.7v6.3h-.7z"/>
<path d="M215.6 269.8a.34 .34 0 0 0 .3 .4 .34 .34 0 0 0 .4-.4M215.6 263.3l.6 .4-2.2 3.8-.6-.4zM215.6 263.7l.6-.4 2.2 3.8-.6 .4zM215.6 263.3a.34 .34 0 0 1 .4-.1 .34 .34 0 0 1 .3 .3M216.2 263.3a.34 .34 0 0 0-.4-.1 .34 .34 0 0 0-.2 .5M217.8 267.5a.34 .34 0 0 0 .5 .1 .34 .34 0 0 0 .1-.5v.4l-.3 .1M323.6 263.5h.7v3h-.7zM323.6 263.5a.34 .34 0 0 1 .3-.4 .34 .34 0 0 1 .4 .4M323.6 266.5a.34 .34 0 0 0 .3 .4 .34 .34 0 0 0 .4-.4"/>
</g>
<g fill="none" stroke="#000" stroke-width=".25">
<path d="M331.5 20.7h45.6v8h-45.6zM94.9 58.5h37.6M94.9 58.5l2.5-.5v.9zM94.9 55.3v12.7M175.3 58.5h43.5M216.3 58l2.5 .5-2.5 .4zM218.8 55.3v14.7M86.2 135.2h131M94.9 126.5v7.1M116.4 135.2l.5 2.5h-1zM116.4 135.2v61.9M129.8 126.5v22"/>
<path d="M206.9 126.5v22M218.8 126.5v7.1M220.3 135.2h10.5M227.6 135.2l.4 2.5h-.9zM227.6 135.2v76.2M304 135.2h11.9M307.2 135.2v76.2M307.2 135.2l.5 2.5h-1zM312.5 125.2h5M315 124.7l2.5 .5-2.5 .5zM317.5 122v11.6M319.6 125.2h7.5"/>
<path d="M319.6 125.2l2.5-.5v1zM319.6 122v11.6M321.2 135.2h13.3M331.3 135.2l.5 2.5h-1zM331.3 135.2v76.2M86.2 154.3h37.9M126.7 154.3h6.3M129.8 151.1v6.3M131.1 156.5l4.5 7.4h3M135.6 154.3h64M203.7 154.3h6.4M206.9 151.1v6.3"/>
<path d="M314.4 154.3h8.4M324.4 154.3h10.1M330.8 151.8l1 5h-1l1-5zM101.3 178v16.4M107.6 178v17.5M87.5 189.8h3l11.1 5.9M93.4 181.1h7.9M98.1 197.1h.2M98.8 180.6l2.5 .5-2.5 .6zM99.7 194.1l1.9 1.6-2.4-.8zM101.3 197.1h6.3M104.4 190.8v.2"/>
<path d="M104.4 194v6.3M107.6 181.1h5M107.6 181.1l2.5-.5v1.1zM110.6 197.1h9M115.9 194.6h1l-.5 2.5zM195 183.3h3l7.1 5.5M203.5 186.9l1.6 1.9-2.2-1.1zM218.8 189.2v32.3M220.3 187.6h10.5M227.1 185.1h.9l-.4 2.5zM227.6 187.6l.4 2.5h-.9zM85.1 218.7h9.8"/>
<path d="M86.2 211.4h7.1M92.4 218.1l2.5 .6-2.5 .5zM94.9 213v8.8M101.3 218.7h5M101.3 218.7l2.5-.6v1.1zM101.3 213v8.8M107.6 218.3l2.5-.5v1zM107.6 213v8.5M107.6 218.3h38.8M165.7 218.3h54.6M202 217.8l2.5 .5-2.5 .5zM204.5 218.3l2.5-.5v1z"/>
<path d="M204.5 213v8.5M206.1 211.4h24.7M216.3 217.8l2.5 .5-2.5 .5zM227.1 208.9h.9l-.4 2.5zM304 211.4h11.9M306.7 208.9h1l-.5 2.5zM321.2 211.4h13.3M330.8 208.9h1l-.5 2.5z"/>
</g>
<g fill="none" stroke="#000" stroke-width=".21">
<path d="M145.8 57.2l-1.7 2.4M128.7 114.7l2.3 1.6M205.7 112.1l2.3 1.6M217.6 113.2l2.3 1.6M335.8 124l-1.6 2.3M80.9 153l-1.6 2.4M223.3 158.7l2.3 1.6M327 142.2l2.3 1.6M88.1 179.9l-1.6 2.3M112.1 163.4l2.3 1.7M327 179.6l2.3 1.6M82.2 188.6l-1.6 2.3"/>
<path d="M189.7 182l-1.6 2.4M223.3 197l2.3 1.6M79.9 217.4l-1.7 2.4M159.3 217.1l-1.6 2.4M230.5 217.1l-1.6 2.4"/>
</g>
<text font-size="6.6" x="10.9" y="251">QTY: ___</text>
<text font-size="5.2" x="333.2" y="26.5">PURCHASED PART</text>
<g font-size="3.5">
<text x="390.8" y="23.2">BSA2013</text>
<text x="25.4" y="257.6">BSA2013</text>
</g>
<g font-size="2.8">
<text x="53.2" y="14.5">4</text>
<text x="161.2" y="14.5">3</text>
<text x="269.2" y="14.5">2</text>
<text x="377.1" y="14.5">1</text>
<text x="390.4" y="29.9">1133 MELVILLE</text>
<text x="133.2" y="59.4">123.8 [4</text>
<text x="147.1" y="59.4">in] FINISHED LENGTH</text>
<text x="6.8" y="70.7">B</text>
<text x="423.4" y="70.7">B</text>
<text x="130.8" y="113.3" transform="rotate(-90 130.8 113.3)">in]</text>
<text x="207.8" y="109.7" transform="rotate(-90 207.8 109.7)">in]</text>
<text x="219.7" y="111.8" transform="rotate(-90 219.7 111.8)">in]</text>
<text x="95.7" y="125.7" transform="rotate(-90 95.7 125.7)">.0 [0 in]</text>
<text x="130.8" y="125.7" transform="rotate(-90 130.8 125.7)">34.9 [1</text>
<text x="207.8" y="125.7" transform="rotate(-90 207.8 125.7)">111.9 [4</text>
<text x="219.7" y="125.7" transform="rotate(-90 219.7 125.7)">123.8 [4</text>
<text x="327.9" y="126.2">2.1 [</text>
<text x="338.2" y="126.2">in]</text>
<text x="75.4" y="136">.0 [0 in]</text>
<text x="329.1" y="140.9" transform="rotate(-90 329.1 140.9)">in]</text>
<text x="71.4" y="155.3">19.1 [</text>
<text x="82.3" y="155.3">in]</text>
<text x="329.1" y="151.7" transform="rotate(-90 329.1 151.7)">19.1 [</text>
<text x="114.3" y="161" transform="rotate(-90 114.3 161)">in]</text>
<text x="225.4" y="156.3" transform="rotate(-90 225.4 156.3)">in]</text>
<text x="225.4" y="169.7" transform="rotate(-90 225.4 169.7)">52.4 [2</text>
<text x="114.3" y="174.5" transform="rotate(-90 114.3 174.5)">61.9 [2</text>
<text x="305" y="179.9" transform="rotate(-90 305 179.9)">76.2 [3 in]</text>
<text x="329.1" y="178.2" transform="rotate(-90 329.1 178.2)">in]</text>
<text x="80.1" y="182.1">6.4 [</text>
<text x="89.5" y="182.1">in]</text>
<text x="178.3" y="184.2">R3.2 [R</text>
<text x="191.1" y="184.2">in]</text>
<text x="70.8" y="190.8">R3.2 [R</text>
<text x="83.6" y="190.8">in]</text>
<text x="329.1" y="190.6" transform="rotate(-90 329.1 190.6)">57.2 [2</text>
<text x="225.4" y="194.6" transform="rotate(-90 225.4 194.6)">in]</text>
<text x="225.4" y="207.6" transform="rotate(-90 225.4 207.6)">23.8 [</text>
<text x="6.7" y="210.4">A</text>
<text x="72.3" y="212.3">76.2 [3 in]</text>
<text x="423.4" y="210.4">A</text>
<text x="71.9" y="219.6">6.4 [</text>
<text x="81.2" y="219.6">in]</text>
<text x="147.2" y="219.3">96.8 [3</text>
<text x="161.7" y="219.3">in]</text>
<text x="221" y="219.3">14.3 [</text>
<text x="232.9" y="219.3">in]</text>
<text x="400" y="262.1">14923</text>
<text x="53.2" y="266.5">4</text>
<text x="161.2" y="266.5">3</text>
<text x="269.2" y="266.5">2</text>
<text x="377.1" y="266.5">1</text>
</g>
<text font-size="2.7" x="139.4" y="164.8">⌀.201 in THRU (X2)</text>
<g font-size="2.5">
<text x="12.1" y="20.6">ROUTE SHEET</text>
<text x="10.9" y="257.2">PART #</text>
<text x="10.9" y="262">PART DESCPRITION</text>
<text x="35" y="262">BREAK SHAPE</text>
<text x="131.3" y="262">REF. DET.</text>
<text x="178.1" y="262">REV.</text>
<text x="207.5" y="262">EXTRUSION</text>
<text x="225.3" y="261.8">ALUM SHEET, 12 Ga. (.081in)</text>
<text x="283.8" y="262">FINISH</text>
<text x="298.4" y="262">CLEAR ANODIZED</text>
<text x="360" y="262">REL.</text>
<text x="385.7" y="262">PROJ. NO.</text>
</g>
<g font-size="2.1">
<text x="386.2" y="209.1">SCALE 1 : 1 , SHEET SIZE B</text>
<text x="392.6" y="244.4">ROUTING - WORK CTR</text>
</g>
<g font-size="2">
<text x="387" y="196.5">FABRICATOR TO INSPECT</text>
<text x="393.1" y="194.1">SHOP NOTE:</text>
<text x="388.4" y="199">MATERIAL AS PER QCP</text>
<text x="390.9" y="203.9">CHK BY: _______</text>
</g>
<g font-size="1.9">
<text x="143.6" y="58.4">7</text>
<text x="145" y="59.9">8</text>
<text x="208.2" y="112.8" transform="rotate(-90 208.2 112.8)">32</text>
<text x="220.1" y="113.9" transform="rotate(-90 220.1 113.9)">8</text>
<text x="129.8" y="116.8" transform="rotate(-90 129.8 116.8)">3</text>
<text x="131.2" y="115.4" transform="rotate(-90 131.2 115.4)">8</text>
<text x="206.8" y="115.3" transform="rotate(-90 206.8 115.3)">13</text>
<text x="218.7" y="115.3" transform="rotate(-90 218.7 115.3)">7</text>
<text x="333.7" y="125.2">3</text>
<text x="335.1" y="126.6">32</text>
<text x="329.6" y="143" transform="rotate(-90 329.6 143)">4</text>
<text x="328.1" y="144.4" transform="rotate(-90 328.1 144.4)">3</text>
<text x="78.8" y="154.2">3</text>
<text x="80.2" y="155.7">4</text>
<text x="224.4" y="160.8" transform="rotate(-90 224.4 160.8)">1</text>
<text x="225.8" y="159.4" transform="rotate(-90 225.8 159.4)">16</text>
<text x="113.2" y="165.6" transform="rotate(-90 113.2 165.6)">7</text>
<text x="114.7" y="164.2" transform="rotate(-90 114.7 164.2)">16</text>
<text x="86" y="181.1">1</text>
<text x="87.4" y="182.5">4</text>
<text x="187.6" y="183.2">1</text>
<text x="189" y="184.7">8</text>
<text x="328.1" y="181.7" transform="rotate(-90 328.1 181.7)">1</text>
<text x="329.6" y="180.3" transform="rotate(-90 329.6 180.3)">4</text>
<text x="80.1" y="189.8">1</text>
<text x="81.5" y="191.2">8</text>
<text x="225.8" y="197.8" transform="rotate(-90 225.8 197.8)">16</text>
<text x="224.4" y="200.2" transform="rotate(-90 224.4 200.2)">15</text>
<text x="77.7" y="218.6">1</text>
<text x="79.1" y="220">4</text>
<text x="156.1" y="218.3">13</text>
<text x="158.6" y="219.8">16</text>
<text x="228.4" y="218.3">9</text>
<text x="229.8" y="219.8">16</text>
</g>
<g font-size="1.7">
<text x="384.7" y="17.2">CHECKED</text>
<text x="384.7" y="20.4">PART #</text>
<text x="384.7" y="26.8">JOB NAME</text>
<text x="384.7" y="33.7">DRAWN BY:</text>
<text x="397.2" y="33.7">L-ZV</text>
<text x="384.7" y="36.8">DESIGNED BY:</text>
<text x="384.7" y="40">CHECKED BY:</text>
<text x="384.7" y="42.8">ISSUE 01:</text>
<text x="384.7" y="45.4">ISSUE 02:</text>
<text x="384.7" y="47.9">ISSUE 03:</text>
<text x="384.7" y="50.5">ISSUE 04:</text>
<text x="384.7" y="53">ISSUE 05:</text>
<text x="390.3" y="56.2">ITEM</text>
<text x="403.5" y="56.1">FRAME/ASY</text>
<text x="417.4" y="56">QTY</text>
<text x="392.7" y="225.3">THIRD ANGLE PROJECTION</text>
</g>
</svg>
